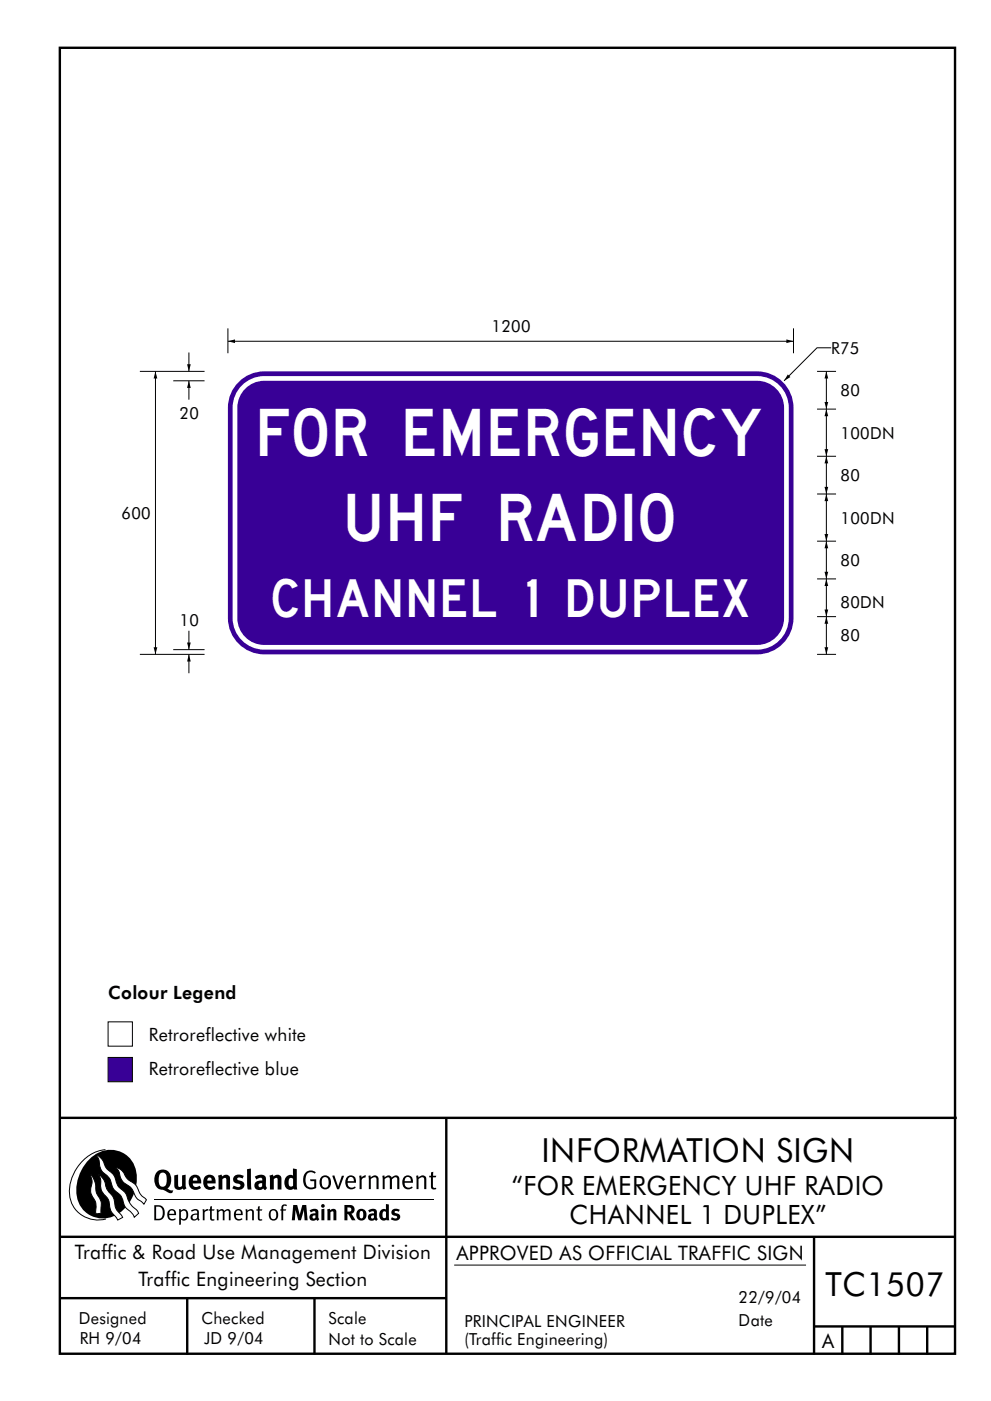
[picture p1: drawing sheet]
<svg xmlns="http://www.w3.org/2000/svg" width="210mm" height="297mm" viewBox="0 0 210 297" stroke-linecap="round" stroke-linejoin="round" font-family="sans-serif">
<path d="M12.7 10.1h189.9v276.9h-189.9zM12.7 237h190.3M94.7 236.9v50.1" fill="none" stroke="#000" stroke-width=".51"/>
<path d="M22.9 216.7h5.2v5.1h-5.2z" fill-rule="evenodd" fill="#fff" stroke="#000" stroke-width=".21"/>
<path d="M22.9 224.2h5.2v5.2h-5.2z" fill-rule="evenodd" fill="#380096" stroke="#000" stroke-width=".21"/>
<path d="M12.7 262.2h190.1M12.7 275.2h82M39.7 275.2v12M66.7 275.2v12M172.7 262.2v25M172.5 281.2h30M178.7 281.2v6M184.7 281.2v6M190.7 281.2v6M196.7 281.2v6" fill="none" stroke="#000" stroke-width=".51"/>
<path d="M22.4 243.8a9 9 0 0 0-7.4 10.8 6.2 6.2 0 0 0 7.5 3.8M32.7 254.3h59.4M96.4 268.2h74.6" fill="none" stroke="#000" stroke-width=".21"/>
<g fill="#000">
<path d="M19.1 245.6a5.7 5.7 0 0 1 6.5-1.4 5.7 5.7 0 0 1 3.4 5.7 8.6 8.6 0 0 1-6.2 8.4 5.7 5.7 0 0 1-6.5-7.1 9.9 9.9 0 0 1 2.8-5.6z" fill-rule="evenodd"/>
<path d="M37 249.2l.8-.2v2a.46 .46 0 0 0 .2 .7 .46 .46 0 0 0 .6-.3v-2.2l.8-.1v2.3l.2 .5-.6 .4-.2-.3a1.03 1.03 0 0 1-1.2 .2 1.03 1.03 0 0 1-.6-1z" fill-rule="evenodd"/>
<path d="M40.4 249.5a1.64 1.64 0 0 0 0 2.3 1.64 1.64 0 0 0 2.3 .1l-.4-.5a.78 .78 0 0 1-.9 .3 .78 .78 0 0 1-.5-.8h1.8a1.37 1.37 0 0 0-.6-1.6 1.37 1.37 0 0 0-1.7 .2zM41 249.8a.48 .48 0 0 1 .7-.1 .48 .48 0 0 1 .2 .6h-1z" fill-rule="evenodd"/>
<path d="M43.5 249.5a1.65 1.65 0 0 0-.2 2 1.65 1.65 0 0 0 1.9 .7l.5-.3-.3-.5a.78 .78 0 0 1-.9 .3 .78 .78 0 0 1-.5-.8h1.8a1.37 1.37 0 0 0-.6-1.6 1.37 1.37 0 0 0-1.7 .2zM44.1 249.8a.48 .48 0 0 1 .6-.1 .48 .48 0 0 1 .2 .6h-.9z" fill-rule="evenodd"/>
<path d="M46.3 249.3l.7-.3 .1 .4a.95 .95 0 0 1 1-.3 .95 .95 0 0 1 .7 .9v2.2h-.8v-2.3l-.3-.2-.5 .3v2.2h-.8z" fill-rule="evenodd"/>
<path d="M49.7 249.4a1.73 1.73 0 0 1 2-.1l-.2 .6-.6-.2a.42 .42 0 0 0-.6 .3l.2 .2a1.23 1.23 0 0 1 1.4 1 1.47 1.47 0 0 1-2.3 .9l-.3-.2 .3-.5 .7 .3a.47 .47 0 0 0 .7-.3 .87 .87 0 0 0-1-.6l-.4-.2-.1-.4z" fill-rule="evenodd"/>
<path d="M52.4 247.9l.8-.2 .2 4.5h-.8l-.1-.2z" fill-rule="evenodd"/>
<path d="M54.1 249.5l.3 .6 .3-.2a.62 .62 0 0 1 .9 0v.4a1.21 1.21 0 0 0-1.3 .3 1.21 1.21 0 0 0-.2 1.4 1.19 1.19 0 0 0 1.7 0l.5 .3 .4-.4-.3-.4v-1.3a.96 .96 0 0 0-1.3-1.1zM55 251l.6-.1v.6a.43 .43 0 0 1-.6 .1 .43 .43 0 0 1 0-.6z" fill-rule="evenodd"/>
<path d="M57.2 249.3l.7-.3 .1 .4a.95 .95 0 0 1 1-.3 .95 .95 0 0 1 .7 .9v2.2h-.8v-2.3l-.3-.2-.5 .3v2.2h-.8z" fill-rule="evenodd"/>
<path d="M62.2 247.7v1.6a1.29 1.29 0 0 0-1.4 .1 1.29 1.29 0 0 0-.5 1.3 1.24 1.24 0 0 0 .5 1.4 1.24 1.24 0 0 0 1.5-.1l.1 .2h.7l-.1-4.3zM61.5 249.8h.4l.3 .1v1.5l-.3 .2a.48 .48 0 0 1-.6-.5 1.52 1.52 0 0 1 .2-1.3z" fill-rule="evenodd"/>
<path d="M64.9 248.5a1.61 1.61 0 0 1 2.1 .1l-.2 .2a1.17 1.17 0 0 0-1.4-.1 1.17 1.17 0 0 0-.6 1.2 1.42 1.42 0 0 0 1.2 1.9l.7-.2v-1.2h-.8l-.1-.4h1.3v1.9a1.82 1.82 0 0 1-2.2-.1 1.82 1.82 0 0 1-.6-2.1l.2-.7z" fill-rule="evenodd"/>
<path d="M68.2 249.5a1.77 1.77 0 0 0 .4 2.6 1.39 1.39 0 0 0 1.4-.5 1.39 1.39 0 0 0 .2-1.5 1.19 1.19 0 0 0-2-.6zM68.5 249.7a.83 .83 0 0 1 1 .1 .83 .83 0 0 1 .2 1 .75 .75 0 0 1-.6 1 .75 .75 0 0 1-.8-.8v-.9z" fill-rule="evenodd"/>
<path d="M70.5 249.3l.4-.1 .8 2.4 .8-2.3h.5l-1.1 2.8h-.4z" fill-rule="evenodd"/>
<path d="M73.6 249.6a1.74 1.74 0 0 0 .5 2.5h.9l.5-.3-.2-.3a.89 .89 0 0 1-1.1 .2 .89 .89 0 0 1-.4-.9h1.7a1.15 1.15 0 0 0-.4-1.4 1.15 1.15 0 0 0-1.5 .2zM74 249.8a.67 .67 0 0 1 .8-.2 .67 .67 0 0 1 .3 .8h-1.3z" fill-rule="evenodd"/>
<path d="M76.2 249.3l.4-.1 .1 .4 .5-.3 .5-.1-.2 .5a.61 .61 0 0 0-.8 .6v1.8h-.4z" fill-rule="evenodd"/>
<path d="M78.1 249.3l.5-.1 .1 .4a.89 .89 0 0 1 .9-.4 .89 .89 0 0 1 .7 .8v2.1h-.4v-2.1l-.1-.3-.3-.1-.8 .4v2.1h-.4z" fill-rule="evenodd"/>
<path d="M81.1 249.3l.4-.1 .1 .4a.83 .83 0 0 1 .8-.4 .83 .83 0 0 1 .7 .5 .86 .86 0 0 1 .9-.5 .86 .86 0 0 1 .7 .8v2.1h-.4l-.1-2.3a.5 .5 0 0 0-.8 0l-.2 .2v2.1h-.5v-2.2l-.4-.3-.7 .4v2.1h-.4z" fill-rule="evenodd"/>
<path d="M85.7 249.6a1.74 1.74 0 0 0 .5 2.5h.9l.5-.3-.2-.3a.89 .89 0 0 1-1.1 .2 .89 .89 0 0 1-.4-.9h1.7a1.15 1.15 0 0 0-.5-1.4 1.15 1.15 0 0 0-1.4 .2zM86 249.8a.67 .67 0 0 1 .9-.2 .67 .67 0 0 1 .3 .8h-1.3z" fill-rule="evenodd"/>
<path d="M88.3 249.3l.4-.1 .1 .4a.89 .89 0 0 1 .9-.4 .89 .89 0 0 1 .7 .8v2.1h-.4v-2.1l-.1-.3-.3-.1-.8 .4v2.1h-.4z" fill-rule="evenodd"/>
<path d="M91.5 248.6l.4-.2v.9h.7l-.2 .3h-.5v2.1l.1 .1h.5l.1 .3a.71 .71 0 0 1-1.2-.5v-2h-.3v-.3h.3z" fill-rule="evenodd"/>
</g>
<path d="M24.4 247.5a3.1 3.1 0 0 1 2.3 2.1l.8 .8a3.2 3.2 0 0 1 2 2.3l.4 .7 1.2 1-.6 .9-.2-.3a3.5 3.5 0 0 1-1.9-2 3.8 3.8 0 0 0-2.1-2.2 3.5 3.5 0 0 1-1-2.3zM20.4 244.9a3.4 3.4 0 0 1 1.9 2.4l.7 .9a3.3 3.3 0 0 1 1.7 2.5 4.4 4.4 0 0 0 1.7 2l.3 .3a6.1 6.1 0 0 0 2.5 3.7l.2 .5-.9 .9a6.1 6.1 0 0 0-1.9-2.2l-.4-.7a3.6 3.6 0 0 0-1.9-2.9l-.6-1a3.6 3.6 0 0 0-1.9-2.8 3.7 3.7 0 0 1-.8-2.4zM21 249.1a3.4 3.4 0 0 1 1.5 2.7l.6 .9a3.8 3.8 0 0 1 1.4 3.1l.3 .8 1.2 1.5-1 .6-.5-.8a3.2 3.2 0 0 1-1.3-2.8 4.3 4.3 0 0 0-1.4-2.2 4.7 4.7 0 0 1-.5-2.9zM19.2 249a5.1 5.1 0 0 1 1.2 3.7l.3 .7a3.1 3.1 0 0 1 .7 3l.1 .8-1.1 .2-.1-.8a3.5 3.5 0 0 0-.9-3.2 3.6 3.6 0 0 1 .1-2.6z" fill-rule="evenodd" fill="#fff" stroke="#000" stroke-width=".21"/>
<g fill="#000">
<path d="M33.1 255.8v2.6a1.12 1.12 0 0 0 1.2-.3 1.12 1.12 0 0 0 .2-1.1l-.1-.6-.3-.4zM32.7 255.5h1.1a1.67 1.67 0 0 1 1.2 1.7 1.67 1.67 0 0 1-1.3 1.5h-1zM36.1 256.8l-.2 .6h1.1a.55 .55 0 0 0-.3-.7 .55 .55 0 0 0-.6 .1zM35.8 256.7a.95 .95 0 0 1 1.2-.2 .95 .95 0 0 1 .4 1.1h-1.5a.72 .72 0 0 0 .4 .8 .72 .72 0 0 0 .9-.1l.1 .2a1.15 1.15 0 0 1-1.5 0 1.15 1.15 0 0 1-.2-1.5zM38.4 257v1.2a.7 .7 0 0 0 .9 .1 .7 .7 0 0 0 .2-.9 .61 .61 0 0 0-.4-.7 .61 .61 0 0 0-.7 .3zM38 256.4l.3-.1 .1 .4a.95 .95 0 0 1 1.2-.2 .95 .95 0 0 1 .3 1.2 .92 .92 0 0 1-.5 1 .92 .92 0 0 1-1-.2v1.1l-.4 .1zM40.9 257.8a.5 .5 0 0 0 .2 .7 .5 .5 0 0 0 .7-.3v-.7zM40.5 256.7a1 1 0 0 1 1.7 .2v1.4l.2 .3-.2 .2-.3-.3a.78 .78 0 0 1-1.4-.1 .78 .78 0 0 1 .8-1.1h.5a.58 .58 0 0 0-.3-.7 .58 .58 0 0 0-.7 .3zM43 256.4l.3-.1 .1 .4 .3-.3h.5l-.2 .3a.52 .52 0 0 0-.6 .6v1.4h-.4zM44.6 255.8l.4-.1-.1 .7h.6l-.1 .3h-.5v1.5a.35 .35 0 0 0 .6 .3v.2a.57 .57 0 0 1-.6 .1 .57 .57 0 0 1-.3-.5v-1.6h-.3v-.3h.3zM45.9 256.4l.4-.1 .1 .4 .2-.2a.64 .64 0 0 1 1 .2 .7 .7 0 0 1 .8-.4 .7 .7 0 0 1 .5 .7v1.7h-.4v-1.7l-.2-.3-.7 .3v1.7h-.3v-1.6a.38 .38 0 0 0-.3-.5 .38 .38 0 0 0-.5 .3l-.1 .1v1.7h-.4zM50.2 256.8l-.2 .6h1.1a.55 .55 0 0 0-.2-.7 .55 .55 0 0 0-.7 .1zM49.9 256.7a.95 .95 0 0 1 1.2-.2 .95 .95 0 0 1 .4 1.1h-1.5a.72 .72 0 0 0 .4 .8 .72 .72 0 0 0 .9-.1l.1 .2a1.15 1.15 0 0 1-1.5 0 1.15 1.15 0 0 1-.2-1.5zM52.1 256.4l.3-.1 .1 .4a.72 .72 0 0 1 .8-.4 .72 .72 0 0 1 .6 .7v1.7h-.4v-1.5a.45 .45 0 0 0-.3-.6 .45 .45 0 0 0-.5 .3l-.2 .1v1.7h-.3zM54.7 255.8l.4-.1v.7h.6l-.1 .3h-.5v1.5a.35 .35 0 0 0 .5 .3v.2a.57 .57 0 0 1-.6 .1 .57 .57 0 0 1-.3-.5v-1.6h-.3v-.3h.3zM57.6 256.8l-.2 .7a.65 .65 0 0 0 .3 .9 .65 .65 0 0 0 .8-.3l.1-.1a.93 .93 0 0 0-.7-1.4zM57.3 256.7a1.12 1.12 0 0 1 1.4 0 1.12 1.12 0 0 1 .2 1.4 1.01 1.01 0 0 1-1.2 .7 1.01 1.01 0 0 1-.7-1.2zM59.9 255.5l.5-.2 .5 .2-.2 .2-.3-.1-.3 .2v.6h.6l-.1 .3h-.5v2h-.4v-2h-.2v-.3h.2zM62.2 255.5l-.3 3.2h.7l.1-2.2 .6 2.2h.5l.7-2.2 .1 2.2h.7l-.3-3.2h-.9l-.5 2.1-.5-2.1zM65.7 256.6l.3 .5a.51 .51 0 0 1 .5-.3 .51 .51 0 0 1 .4 .4v.1a.88 .88 0 0 0-1.1 .3 .88 .88 0 0 0 .2 1.1 .9 .9 0 0 0 1.1-.1l.3 .3 .4-.4-.3-.3v-1.1a.87 .87 0 0 0-.4-.8 .87 .87 0 0 0-1 .1zM66.4 257.8l.5-.1v.5l-.1 .1h-.3l-.2-.1zM68.2 256.4v2.3h.6v-2.4zM68.1 255.7a.4 .4 0 0 0 .8 0 .4 .4 0 0 0-.8 0zM69.4 256.4l.1 2.3h.6v-1.7a.33 .33 0 0 1 .4-.2 .33 .33 0 0 1 .2 .4v1.5h.7v-1.7a.75 .75 0 0 0-.6-.7 .75 .75 0 0 0-.8 .3v-.3zM73.1 255.5v3.2h.6v-1.3l.3 .2 .7 1.1h.7l-.9-1.4a.94 .94 0 0 0 .7-1 .94 .94 0 0 0-.9-.8zM73.7 256a.51 .51 0 0 1 .7 .1 .51 .51 0 0 1-.1 .8h-.6zM75.9 256.6a1.19 1.19 0 0 0-.1 1.8 1.19 1.19 0 0 0 1.7-.1 1.19 1.19 0 0 0 0-1.6 1.19 1.19 0 0 0-1.6-.1zM76.5 256.8h.2a.99 .99 0 0 1 0 1.5 1.06 1.06 0 0 1-.2-1.5zM78.1 256.6l.3 .5a.51 .51 0 0 1 .5-.3 .51 .51 0 0 1 .4 .4v.1a.88 .88 0 0 0-1.1 .3 .88 .88 0 0 0 .2 1.1 .9 .9 0 0 0 1.1-.1l.3 .3 .4-.4-.2-.3v-1.1a.87 .87 0 0 0-.5-.8 .87 .87 0 0 0-1 .1zM78.9 257.8l.4-.1v.5l-.1 .1h-.3l-.2-.1zM81.9 255.3v1.1a1.2 1.2 0 0 0-1.4 .6 1.2 1.2 0 0 0 .2 1.5l.5 .3 .8-.2v.1h.6l-.1-3.3zM81.4 256.9l.5 .1-.1 1.2a.46 .46 0 0 1-.5 0 .46 .46 0 0 1-.2-.6zM83.3 256.5a.79 .79 0 0 0-.2 1 .79 .79 0 0 0 1 .3 .33 .33 0 0 1 0 .5 .33 .33 0 0 1-.5 0l-.5-.2-.2 .4a1.15 1.15 0 0 0 1.2 .3 1.15 1.15 0 0 0 .8-1 1.49 1.49 0 0 0-1.2-.7 .4 .4 0 0 1 .3-.4 .4 .4 0 0 1 .4 .1l.2 .1 .2-.4a1.47 1.47 0 0 0-1.5 0z" fill-rule="evenodd"/>
<path d="M33.4 248.4a2.51 2.51 0 0 0 .4 3.7l.8 .2a2.78 2.78 0 0 0 2 .6l.2-.5h-.6l-.7-.4a2.56 2.56 0 0 0 0-3.8 1.83 1.83 0 0 0-2.1 .2zM34 248.8a.87 .87 0 0 1 1 0 .87 .87 0 0 1 .4 .9v.4a1.17 1.17 0 0 1-.9 1.5h-.3a2.38 2.38 0 0 1-.2-2.8z" fill-rule="evenodd"/>
</g>
<path d="M51 82a6.7 6.7 0 0 1 5.1-2.3h104.6a6.7 6.7 0 0 1 6.7 6.7v44.6a6.7 6.7 0 0 1-6.7 6.7h-104.6a6.7 6.7 0 0 1-6.7-6.7v-44.6a6.7 6.7 0 0 1 1.6-4.4zM52 82.4a5.7 5.7 0 0 1 4.1-1.7h104.6a5.7 5.7 0 0 1 5.7 5.7v44.6a5.7 5.7 0 0 1-5.7 5.7h-104.6a5.7 5.7 0 0 1-5.7-5.7v-44.6a5.7 5.7 0 0 1 1.6-4zM51 80.6a7.7 7.7 0 0 1 5.1-1.9h104.6a7.7 7.7 0 0 1 7.7 7.7v44.6a7.7 7.7 0 0 1-7.7 7.7h-104.6a7.7 7.7 0 0 1-7.7-7.7v-44.6a7.7 7.7 0 0 1 2.6-5.8z" fill-rule="evenodd" fill="#380096"/>
<g fill="none" stroke="#000" stroke-width=".21">
<path d="M29.7 78.7h13.7M33 78.7v60M40.1 74.7v4M48.4 69.6v5.3M48.4 72.4h120M168.4 69.6v5.3M173.4 78.7h4M175.3 78.7v60M176.4 73.7h-3.1l-6.9 7M36.8 80.7h6.6M40.1 80.7v4M173.4 86.7h4"/>
<path d="M173.4 96.7h4M173.4 114.7h4M173.4 104.7h4M29.7 138.7h13.7M36.8 137.7h6.6M40.1 133.7v4M40.1 138.7v4M173.4 130.7h4M173.4 138.7h4M173.4 122.7h4"/>
</g>
<g fill="#000">
<path d="M39.7 77.2h.8l-.4 1.5 .4-1.5-.4 1.5z" fill-rule="evenodd"/>
<path d="M48.4 72.4l1.5-.4v.7l-1.5-.3 1.5-.4z" fill-rule="evenodd"/>
<path d="M166.8 72l1.6 .4-1.6 .3v-.7l1.6 .4z" fill-rule="evenodd"/>
<path d="M167.1 79.4l.6 .5-1.3 .8z" fill-rule="evenodd"/>
<path d="M33 78.7l.4 1.5h-.8l.4-1.5 .4 1.5z" fill-rule="evenodd"/>
<path d="M40.1 80.7l.4 1.5h-.8z" fill-rule="evenodd"/>
<path d="M175.3 78.7l.4 1.5h-.8l.4-1.5 .4 1.5z" fill-rule="evenodd"/>
<path d="M174.9 85.2h.8l-.4 1.5 .4-1.5-.4 1.5z" fill-rule="evenodd"/>
<path d="M175.3 86.7l.4 1.5h-.8l.4-1.5 .4 1.5z" fill-rule="evenodd"/>
<path d="M174.9 95.2h.8l-.4 1.5 .4-1.5-.4 1.5z" fill-rule="evenodd"/>
<path d="M175.3 96.7l.4 1.5h-.8l.4-1.5 .4 1.5z" fill-rule="evenodd"/>
<path d="M175.3 114.7l.4 1.5h-.8l.4-1.5 .4 1.5z" fill-rule="evenodd"/>
<path d="M175.3 104.7l.4 1.5h-.8l.4-1.5 .4 1.5z" fill-rule="evenodd"/>
<path d="M174.9 113.2h.8l-.4 1.5 .4-1.5-.4 1.5z" fill-rule="evenodd"/>
<path d="M174.9 103.2h.8l-.4 1.5 .4-1.5-.4 1.5z" fill-rule="evenodd"/>
<path d="M32.6 137.2h.8l-.4 1.5 .4-1.5-.4 1.5z" fill-rule="evenodd"/>
<path d="M39.7 136.2h.8l-.4 1.5 .4-1.5-.4 1.5z" fill-rule="evenodd"/>
<path d="M175.3 122.7l.4 1.5h-.8l.4-1.5 .4 1.5z" fill-rule="evenodd"/>
<path d="M174.9 129.2h.8l-.4 1.5 .4-1.5-.4 1.5z" fill-rule="evenodd"/>
<path d="M174.9 121.2h.8l-.4 1.5 .4-1.5-.4 1.5z" fill-rule="evenodd"/>
<path d="M175.3 130.7l.4 1.5h-.8l.4-1.5 .4 1.5z" fill-rule="evenodd"/>
<path d="M174.9 137.2h.8l-.4 1.5 .4-1.5-.4 1.5z" fill-rule="evenodd"/>
<path d="M40.1 138.7l.4 1.5h-.8z" fill-rule="evenodd"/>
</g>
<g font-size="10" fill="#fff">
<text x="55.2" y="96.7">FOR EMERGENCY</text>
<text x="73.8" y="114.8">UHF</text>
<text x="106.3" y="114.8">RADIO</text>
</g>
<g font-size="8" fill="#fff">
<text x="57.9" y="130.7">CHANNEL</text>
<text x="111.9" y="130.7">1 DUPLEX</text>
</g>
<g font-size="7.1">
<text x="114.9" y="246.4">INFORMATION SIGN</text>
<text x="175.2" y="274.8">TC1507</text>
</g>
<g font-size="5.6">
<text x="108.6" y="253.5">“FOR EMERGENCY UHF RADIO</text>
<text x="120.9" y="259.4">CHANNEL 1 DUPLEX”</text>
</g>
<g font-size="4.2">
<text x="15.9" y="267">Traffic &amp; Road Use Management Division</text>
<text x="96.9" y="267.2">APPROVED AS OFFICIAL TRAFFIC SIGN</text>
<text x="29.4" y="272.6">Traffic Engineering Section</text>
<text x="174.4" y="285.8">A</text>
</g>
<g font-size="3.9">
<text x="22.9" y="211.9">Colour Legend</text>
<text x="31.6" y="220.7">Retroreflective white</text>
<text x="31.6" y="227.8">Retroreflective blue</text>
</g>
<g font-size="3.5">
<text x="104.3" y="70.4">1200</text>
<text x="176.4" y="75.1">R75</text>
<text x="178.4" y="84">80</text>
<text x="38.1" y="88.7">20</text>
<text x="178.4" y="93">100DN</text>
<text x="178.4" y="102">80</text>
<text x="25.8" y="110">600</text>
<text x="178.4" y="111">100DN</text>
<text x="178.4" y="120">80</text>
<text x="178.4" y="129">80DN</text>
<text x="38.1" y="132.7">10</text>
<text x="178.4" y="136">80</text>
<text x="16.7" y="280.7">Designed</text>
<text x="42.7" y="280.7">Checked</text>
<text x="69.7" y="280.7">Scale</text>
<text x="98.5" y="281.4">PRINCIPAL ENGINEER</text>
<text x="156.7" y="281.2">Date</text>
<text x="156.7" y="276.2">22/9/04</text>
<text x="16.9" y="284.9">RH 9/04</text>
<text x="43.3" y="284.9">JD 9/04</text>
<text x="69.7" y="285.2">Not to Scale</text>
<text x="98.5" y="285.1">(Traffic Engineering)</text>
</g>
</svg>
